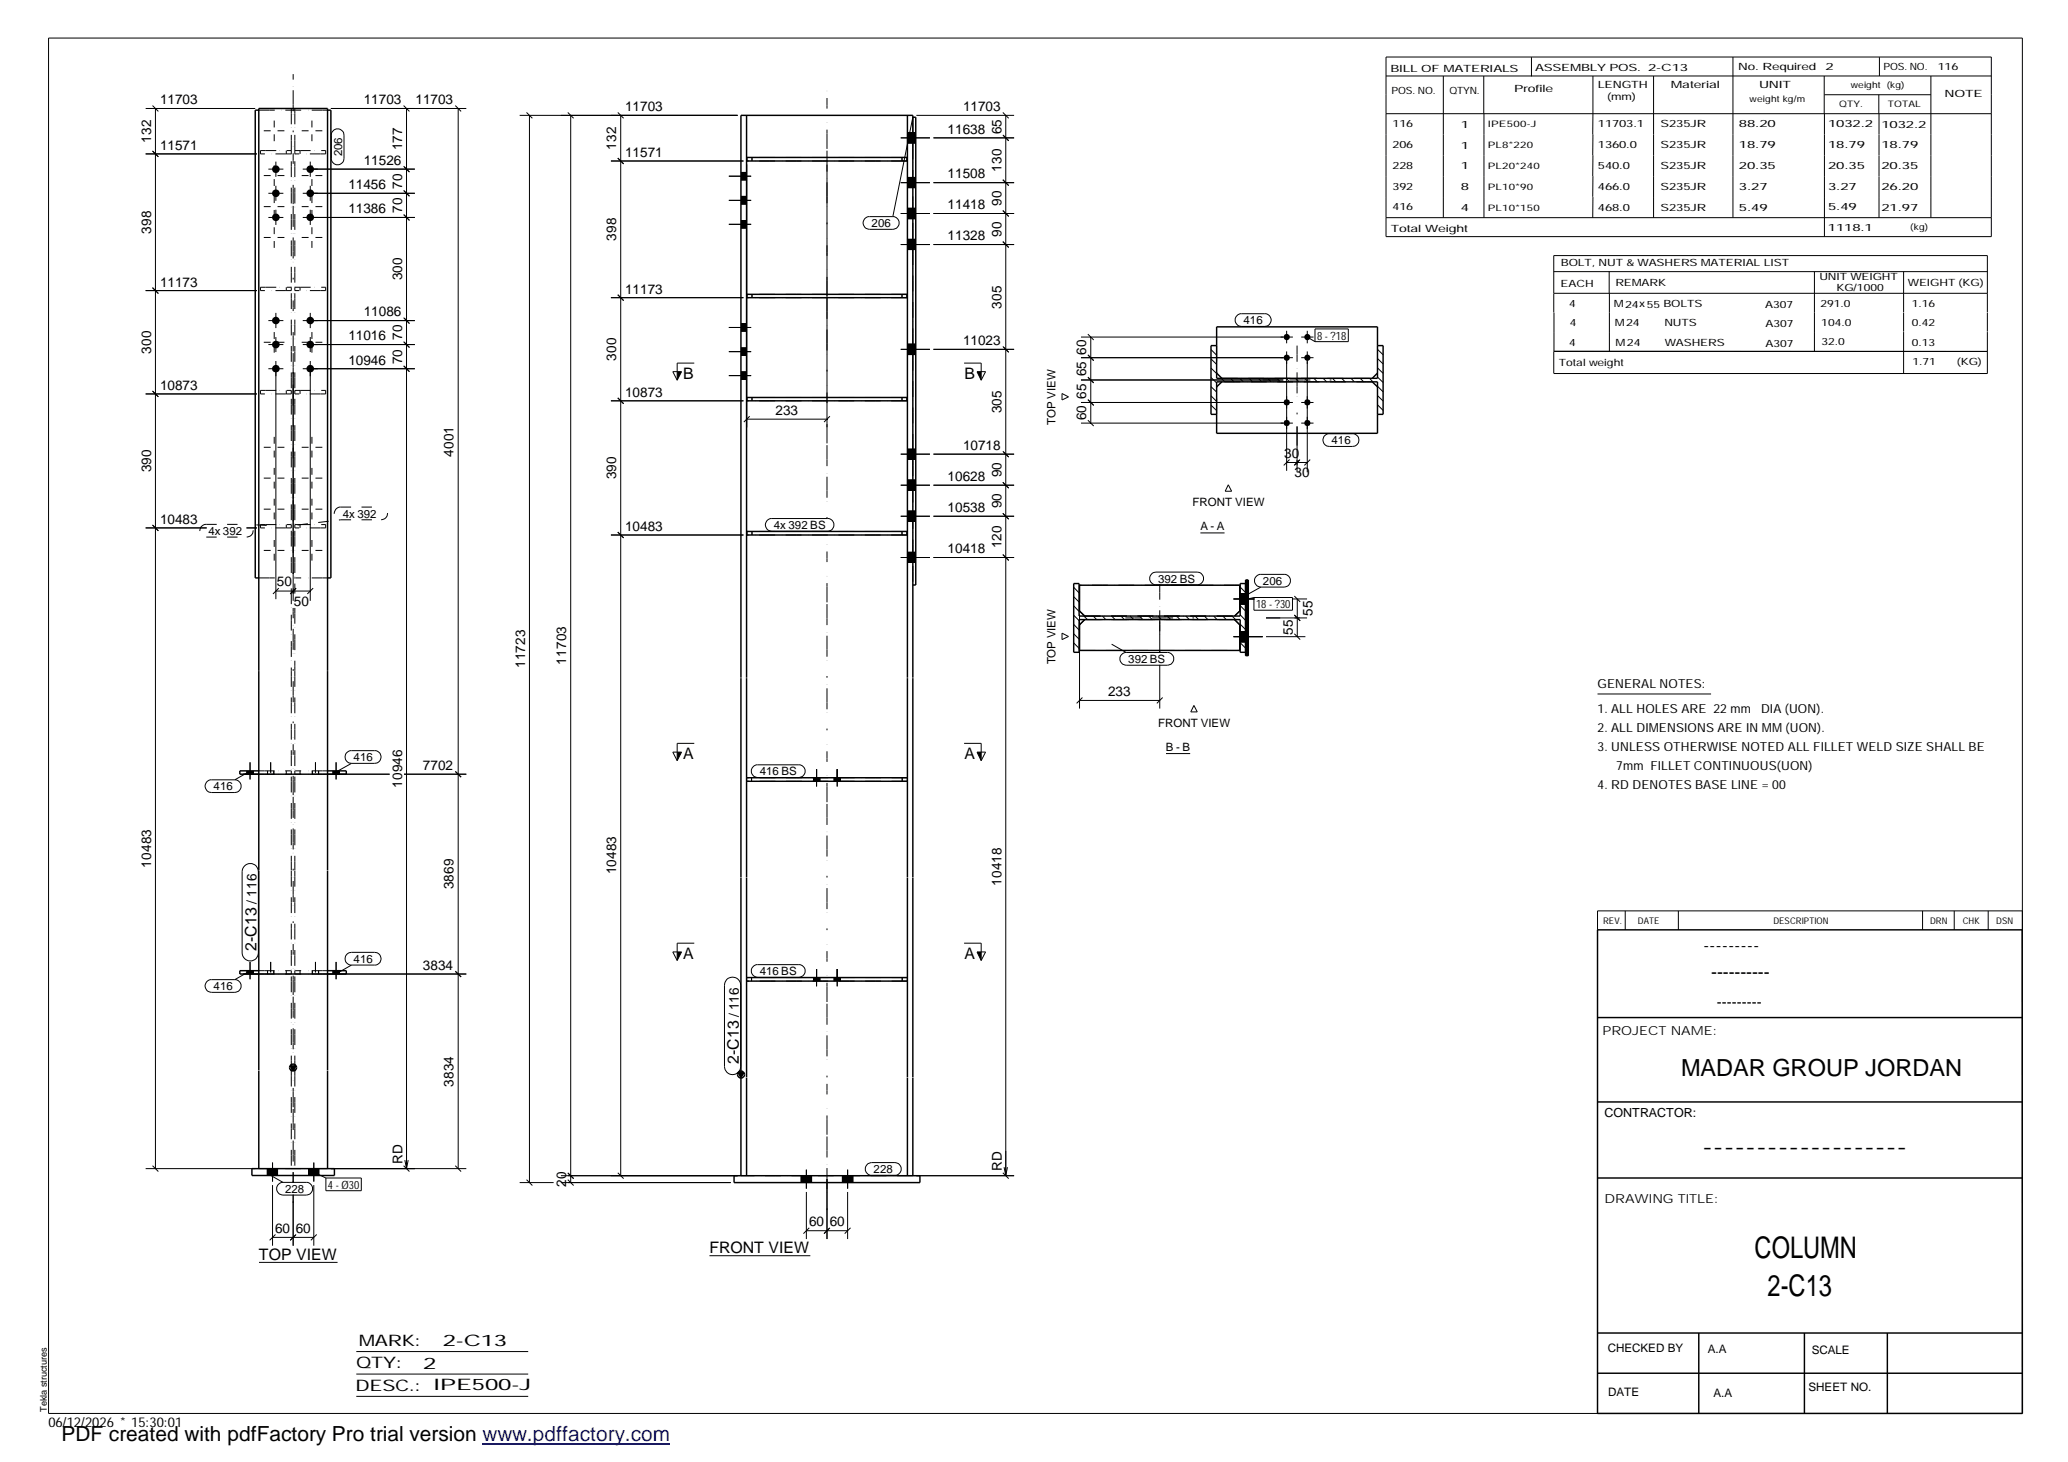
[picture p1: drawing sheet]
<svg xmlns="http://www.w3.org/2000/svg" width="420mm" height="297mm" viewBox="0 0 420 297" stroke-linecap="round" stroke-linejoin="round" font-family="sans-serif">
<g fill="none" stroke="#000" stroke-width=".2">
<path d="M9.9 7.7h401v279.5h-401zM281.6 11.6h123v36.5h-123zM281.6 15.4h123M293.2 15.4v28.8M301.5 15.4v7.7M311.1 11.6v3.9M323.6 15.4v16.2M336 15.4v28.8M352.1 11.6v32.6M370.6 15.4v7.7M370.7 19.2h21.6M381.7 19.2v3.9"/>
<path d="M381.8 11.6v3.8M392.3 15.4v28.8M29.6 22h22.3M29.6 31.3h22.6M31 30.7l1.2 1.2M31 21.4l1.2 1.2M31.6 22v215.4M53.6 26.6h1.4M53.6 35.7h1.4M54.5 34.4h3.1M54.5 39.3h3.1M55.7 24.5v1.4"/>
<path d="M55.7 27.3v1.4M55.7 33.6v1.4M55.7 36.4v1.4M55.7 39.9v1.4M56 32.8v3.1M56 37.7v3.1M56.4 26.6h1.4M56.4 35.7h1.4M61.3 26.6h1.4M61.3 35.7h1.4M61.5 34.4h22.8M61.5 39.3h22.8"/>
<path d="M63 32.8v3.1M63 37.7v3.1M63.4 24.5v1.4M63.4 27.3v1.4M63.4 33.6v1.4M63.4 36.4v1.4M63.4 39.9v1.4M64.1 26.6h1.4M64.1 35.7h1.4M67.2 22h27.5M67.5 26.7a1.3 1.3 0 0 1 1.5-.5 1.3 1.3 0 0 1 .9 1.3v4.7a1.29 1.29 0 0 1-1.3 1.3 1.29 1.29 0 0 1-1.3-1.3v-5zM82 38.7l1.2 1.2"/>
<path d="M82 33.8l1.2 1.2M82 21.4l1.2 1.2M82.6 22v215.4M92.5 21.4l1.2 1.2M93.1 22v215.4M105.6 23.4h44.3M107 22.8l1.2 1.2M107.6 23.4v216.9M115.4 22.8l1.1 1.2M116 23.4v216.9M124.1 32.7h26.9M125.5 32.1l1.2 1.2"/>
<path d="M125.5 22.8l1.2 1.2M126.1 23.4v215.5M148.1 35.8h4.5M150.5 36.6h1.2M150.5 35h1.2M150.5 39.9h1.2M151.7 33.4v53.5M168 33.4v53.5M183 28h5.9M183 37.1h5.9M184.4 29.1h1.7M184.4 27h1.7"/>
<path d="M184.4 38.1h1.7M184.4 36.1h1.7M185.5 23.8l-4.1 20.2M186.2 23.4h19.8M189.7 28h16.3M189.7 37.1h16.3M203.8 36.5l1.1 1.2M203.8 27.4l1.1 1.2M203.8 22.8l1.1 1.2M204.3 23.4v215.5M281.6 23.1h123M301.5 23.1v21.1"/>
<path d="M323.6 31.6v4.2M323.6 35.8v4.2M370.7 23.1v25M381.8 23.1v21.1M29.6 59h22.6M31 58.4l1.2 1.2M53.6 42h1.4M53.6 48.2h1.4M54.5 44.2h3.1M55.7 42.7v1.4M55.7 46.2v1.4M55.7 49v1.4"/>
<path d="M56 42.6v3.1M56.4 42h1.4M56.4 48.2h1.4M61.3 42h1.4M61.3 48.2h1.4M61.5 44.2h22.8M63 42.6v3.1M63.4 42.7v1.4M63.4 46.2v1.4M63.4 49v1.4M64.1 42h1.4M64.1 48.2h1.4"/>
<path d="M82 43.6l1.2 1.2-1.1-1.2M125.5 59.9l1.2 1.2M148.1 40.7h4.5M148.1 45.6h4.5M150.5 41.5h1.2M150.5 46.3h1.2M150.5 44.8h1.2M175.7 44.4l.7-.4h5a1.29 1.29 0 0 1 1.3 1.3 1.29 1.29 0 0 1-1.3 1.3h-4.7a1.31 1.31 0 0 1-1.2-.8 1.31 1.31 0 0 1 .2-1.4zM183 43.4h5.9M183 49.7h5.9M184.4 44.4h1.7M184.4 42.3h1.7"/>
<path d="M184.4 50.7h1.7M184.4 48.6h1.7M189.7 43.4h16.3M189.7 49.7h16.3M203.8 49.1l1.1 1.2M203.8 42.8l1.1 1.2M281.6 44.2h123M315.7 59.6h88.1M315.7 55.2h88.1M323.6 40v4.2M326.9 55.1v4.5M327 59.6v11.8"/>
<path d="M368.6 55.2v16.2M386.8 55.2v8.2M31 79.4l1.2 1.2M53.6 69.5h1.4M54.5 65.1h3.1M54.5 70h3.1M54.5 74.9h3.1M55.7 67.5v1.4M55.7 70.3v1.4M56 63.6v3.1M56 68.5v3M56 73.3v48.4"/>
<path d="M56.4 69.5h1.4M59.6 75.6v46.5M61.3 69.5h1.4M61.5 65.1h22.8M61.5 70h22.8M61.5 74.9h22.8M63 63.6v3.1M63 68.5v3M63 73.3v48.8M63.4 67.5v1.4M63.4 70.3v1.4M64.1 69.5h1.4"/>
<path d="M82 74.3l1.2 1.2-1.1-1.1M82 69.4l1.2 1.2M82 64.5l1.2 1.2-1.1-1.1M124.1 60.5h26.9M136.7 75.5h1.8l-.9 1.7zM141.1 73.8h-3.5v3.4M148.1 66.5h4.5M148.1 71.4h4.5M148.1 76.3h4.5M150.5 67.3h1.2M150.5 65.8h1.2M150.5 72.2h1.2"/>
<path d="M150.5 70.7h1.2M150.5 77.1h1.2M150.5 75.6h1.2M183 71h5.9M184.4 72h1.7M184.4 69.9h1.7M189.7 71h16.3M195.9 73.8h3.4v3.4M198.5 75.5h1.7l-.9 1.7zM203.8 70.4l1.1 1.2M215.8 80l1.3 .6-1.3 .7zM219.6 72.7h43.1"/>
<path d="M219.6 68.5h43.1M219.6 77.2h41.1M221 76.6l1.2 1.2-1.1-1.1M221 72.1l1.2 1.2-1.1-1.1M221 67.9l1.2 1.2M221.6 68.5v17.5M246 71l1.2 1.2M246 72.9l1.2 1.1M246 74.8l1.2 1.1M246 76.7l1.2 1.1M246 78.6l1.2 1.1M248.1 76.9l.7 .7"/>
<path d="M250 76.9l.7 .7M251.2 64.3l.8-.6h5a1.29 1.29 0 0 1 1.3 1.3 1.29 1.29 0 0 1-1.3 1.3h-4.8a1.31 1.31 0 0 1-1-2zM251.9 76.9l.7 .7M253.8 76.9l.7 .7M255.7 76.9l.7 .7M257.6 76.9l.6 .7M259.4 76.9l.7 .7M261.3 76.9l.7 .7M261.4 67.2v2.6M261.4 71.4v24.3M263.2 76.9l.7 .7M264.4 72.7h2.5"/>
<path d="M264.4 68.5h2.5M265.1 76.9l.7 .7M265.6 67.2v2.6M265.6 71.4v24.6M265.6 68.5l1.6 .9M267 76.9l.6 .7M267.2 66.8h6.7v2.6h-6.7zM268.8 76.9l.7 .7M270.7 76.9l.7 .7M272.6 76.9l.7 .7M274.5 76.9l.7 .7M276.4 76.9l.7 .7"/>
<path d="M278.3 76.9l.6 .7M279.9 71l1.1 1.1M279.9 72.8l1.1 1.1M279.9 74.7l1.1 1.1M279.9 76.6l1.1 1.1M279.9 78.5l1.1 1.1M315.7 71.4v4.4M315.7 71.4h88.1h-88M315.7 63.5v7.9M386.8 63.5v3.9M386.8 67.5v8.4M403.8 63.4v-11.5h-88.1v11.6"/>
<path d="M403.8 63.5v3.9M403.8 67.5v8.4h-88.1M29.6 80h22.6M53.6 90.9h1.4M53.6 97.1h1.4M55.7 88.8v1.4M55.7 91.6v1.3M55.7 95.1v1.4M55.7 97.9v1.4M56.4 90.9h1.4M56.4 97.1h1.4M61.3 90.9h1.4"/>
<path d="M61.3 97.1h1.4M63.4 88.8v1.4M63.4 91.6v1.3M63.4 95.1v1.4M63.4 97.9v1.4M64.1 90.9h1.4M64.1 97.1h1.4M124.1 81.4h26.9M125.5 80.8l1.2 1.2M151.7 85.2h16.3M152.3 84.6l-1.2 1.2M168.6 84.6l-1.2 1.2"/>
<path d="M183 92.3h5.9M183 98.6h5.9M184.4 93.3h1.7M184.4 91.3h1.7M184.4 99.6h1.7M184.4 97.5h1.7M189.7 92.3h16.3M189.7 98.6h16.3M203.8 98l1.1 1.2M203.8 91.7l1.1 1.2M219.6 81.8h43.1M219.6 86h43.1"/>
<path d="M221 85.4l1.2 1.2M221 81.2l1.2 1.2M246 80.4l1.2 1.2M246 82.3l1.2 1.1M249.6 98.5l.6 1.3h-1.3zM261.4 94h4.2M262 93.4l-1.2 1.2M263.5 86.6v9.4M264 93.5l-1.1 1.1M264.1 93.4l-1.1 1.1M264.4 81.8h2.5M264.4 86h2.5"/>
<path d="M266.2 93.4l-1.2 1.2M269 88.7l.8-.6h5a1.29 1.29 0 0 1 1.3 1.3 1.29 1.29 0 0 1-1.3 1.3h-4.7a1.31 1.31 0 0 1-1.1-2zM279.9 80.4l1.1 1.1M279.9 82.2l1.1 1.2M29.6 107.3h12.4M31 106.7l1.2 1.2M50.1 107.3h2.1M53.6 103.4h1.4M53.6 111.8h1.4M55.7 101.3v1.4M55.7 104.1v1.4M55.7 109.7v1.4"/>
<path d="M55.7 112.5v1.4M56.4 103.4h1.4M56.4 111.8h1.4M56.6 119.5l-1.1 1.2M60.2 119.5l-1.2 1.2M61.3 103.4h1.4M61.3 111.8h1.4M63.4 101.3v1.4M63.4 104.1v1.4M63.4 109.7v1.4M63.4 112.5v1.4M63.6 119.5l-1.2 1.2"/>
<path d="M64.1 103.4h1.4M64.1 111.8h1.4M124.1 108.7h26.9M125.5 108.1l1.2 1.2M155.9 105.7l.6-.3h11.6a1.29 1.29 0 0 1 1.3 1.2 1.29 1.29 0 0 1-1.3 1.3h-11.3a1.31 1.31 0 0 1-1.2-.8 1.31 1.31 0 0 1 .3-1.4zM183 104.9h5.9M183 113.3h5.9M184.4 105.9h1.7M184.4 103.8h1.7M184.4 114.3h1.7M184.4 112.2h1.7M189.7 104.9h16.3"/>
<path d="M189.7 113.3h16.3M203.8 112.7l1.1 1.2M203.8 104.3l1.1 1.2M218.1 119.3l1.1 1.2M234.1 116.4l.8-.2h8.3a1.29 1.29 0 0 1 1.3 1.3 1.29 1.29 0 0 1-1.3 1.3h-8.3a1.3 1.3 0 0 1-1.3-.9 1.3 1.3 0 0 1 .5-1.5zM243.9 108.3h4.9M252 119.3l1.1 1.1M253.2 117.8l-.1 .1M253.2 117.8l-.1 .2M253.3 117.8l-.2 .3M253.4 117.8l-.3 .3M253.4 117.8l-.3 .4"/>
<path d="M253.5 117.8l-.4 .5M253.6 117.8l-.5 .6M253.6 117.9l-.5 .6 .5-.5M253.6 118.1l-.5 .5M253.6 118.1l-.5 .6M253.6 118.2l-.5 .6M253.6 118.3l-.5 .5M253.6 118.3l-.5 .6M253.6 118.4l-.5 .6M253.6 118.5l-.5 .6M253.6 118.6l-.5 .6M253.6 118.7l-.5 .6"/>
<path d="M253.6 118.8l-.5 .6M253.6 118.9l-.5 .6M253.6 119l-.5 .6M253.6 119.1l-.5 .6M253.6 119.2l-.5 .5M253.6 119.2l-.5 .6M253.6 119.3l-.5 .6M253.6 119.4l-.5 .6M253.6 119.6l-.5 .6M253.6 119.7l-.5 .6M253.6 119.8l-.5 .5M253.6 119.9l-.5 .5"/>
<path d="M253.6 119.9l-.5 .6 .5-.5M255.3 117.1l.6-.4h5a1.29 1.29 0 0 1 1.3 1.3 1.29 1.29 0 0 1-1.3 1.3h-4.7a1.29 1.29 0 0 1-1.2-.8 1.29 1.29 0 0 1 .3-1.4zM256.2 119.3l-3 1.6M56 120.1h7M215.8 128.6l1.3 .7-1.3 .6zM218.1 121.2l1.1 1.1M218.1 123.1l1.1 1.1M218.1 125l1.1 1.1M218.1 126.9l1.1 1.1M218.1 128.8l1.1 1.1M218.1 130.6l1.1 1.2M219.3 124.8v19.2"/>
<path d="M220.2 125.2l.7 .7M222.1 125.2l.7 .7M224 125.2l.7 .7M225.8 125.2l.8 .7M225.8 130.9l3 1.7M227.8 133.1l.8-.5h8.6a1.29 1.29 0 0 1 1.3 1.3 1.29 1.29 0 0 1-1.3 1.3h-8.4a1.31 1.31 0 0 1-1-2.1zM227.8 125.2l.6 .7M229.6 125.2l.7 .7M231.5 125.2l.7 .7M233.4 125.2l.7 .7M235.3 125.2l.7 .7M235.6 126.2v6.4"/>
<path d="M235.6 135.1v8.9M237.2 125.2l.7 .7M239.1 125.2l.6 .7M240.9 125.2l.7 .7M242.8 125.2l.7 .7M244.7 125.2l.7 .7M246.6 125.2l.7 .7M248.5 125.2l.6 .7M250.3 125.2l.7 .7M250.6 129.4h5.9M250.6 121.7h4.2M252 121.1l1.1 1.2 .5-.6"/>
<path d="M252 123l1.1 1.1M252 124.9l1.1 1.2 .5-.6M252 126.8l1.1 1.1 .5-.6M252 128.7l1.1 1.1 .5-.5M252 130.6l1.1 1.1 .5-.6M252 128.3h1.6M252 130.4h1.6M252 120.6h1.6M252 122.8h1.6M253.1 120l.5-.5-.5 .6M253.1 122.1l.5-.6-.5 .7M253.1 124.1l.5-.5-.5 .6"/>
<path d="M253.1 126.9l.5-.5-.5 .5M253.1 128.9l.5-.5-.5 .6M253.1 133l.5-.6-.5 .7M253.6 120.1l-.5 .5M253.6 120.2l-.5 .5M253.6 120.2l-.5 .6M253.6 120.3l-.5 .5M253.6 120.4l-.5 .5M253.6 120.5l-.5 .5M253.6 120.6l-.5 .5M253.6 120.6l-.5 .6M253.6 120.7l-.5 .5"/>
<path d="M253.6 120.8l-.5 .5M253.6 120.8l-.5 .6M253.6 120.9l-.5 .6M253.6 121l-.5 .5M253.6 121.1l-.5 .5M253.6 121.1l-.5 .6M253.6 121.2l-.5 .6M253.6 121.3l-.5 .6M253.6 121.4l-.5 .5M253.6 121.4l-.5 .6M253.6 121.7l-.5 .5M253.6 121.8l-.5 .6"/>
<path d="M253.6 121.9l-.5 .6M253.6 121.9l-.5 .6 .5-.5M253.6 122.1l-.5 .6M253.6 122.2l-.5 .6M253.6 122.3l-.5 .6M253.6 122.4l-.5 .6M253.6 122.5l-.5 .5M253.6 122.6l-.5 .5M253.6 122.6l-.5 .6M253.6 122.7l-.5 .6M253.6 122.8l-.5 .5M253.6 122.9l-.5 .5"/>
<path d="M253.6 122.9l-.5 .6M253.6 123l-.5 .6M253.6 123.1l-.5 .5M253.6 123.2l-.5 .5M253.6 123.3l-.5 .5M253.6 123.3l-.5 .6M253.6 123.4l-.5 .5M253.6 123.5l-.5 .5M253.6 123.7l-.5 .5M253.6 123.8l-.5 .5M253.6 123.9l-.5 .5M253.6 123.9l-.5 .6"/>
<path d="M253.6 124l-.5 .6 .5-.5M253.6 124.1l-.5 .6M253.6 124.2l-.5 .6M253.6 124.3l-.5 .6M253.6 124.4l-.5 .5M253.6 124.4l-.5 .6M253.6 124.5l-.5 .6M253.6 124.6l-.5 .6M253.6 124.7l-.5 .6M253.6 124.8l-.5 .6M253.6 124.9l-.5 .6M253.6 125l-.5 .5"/>
<path d="M253.6 125l-.5 .6M253.6 125.1l-.5 .6M253.6 125.2l-.5 .6M253.6 125.3l-.5 .5M253.6 125.3l-.5 .6M253.6 125.4l-.5 .6M253.6 125.6l-.5 .5M253.6 125.7l-.5 .6M253.6 125.8l-.5 .6M253.6 125.9l-.5 .5M253.6 126l-.5 .5M253.6 126l-.5 .6 .5-.5"/>
<path d="M253.6 126.2l-.5 .5M253.6 126.3l-.5 .5M253.6 126.5l-.5 .5M253.6 126.6l-.5 .5M253.6 126.6l-.5 .6M253.6 126.7l-.5 .6M253.6 126.8l-.5 .5M253.6 126.9l-.5 .5M253.6 126.9l-.5 .6M253.6 127l-.5 .6M253.6 127.1l-.5 .6M253.6 127.2l-.5 .5"/>
<path d="M253.6 127.2l-.5 .6M253.6 127.4l-.5 .6M253.6 127.5l-.5 .5M253.6 127.5l-.5 .6M253.6 127.6l-.5 .6M253.6 127.7l-.5 .6M253.6 127.8l-.5 .6M253.6 127.9l-.5 .6M253.6 128l-.5 .6M253.6 128l-.5 .6 .5-.5M253.6 128.2l-.5 .6M253.6 128.3l-.5 .5"/>
<path d="M253.6 128.5l-.5 .6M253.6 128.6l-.5 .5M253.6 128.7l-.5 .5M253.6 128.7l-.5 .6M253.6 128.8l-.5 .6M253.6 128.9l-.5 .5M253.6 129l-.5 .5M253.6 129.1l-.5 .5M253.6 129.1l-.5 .6M253.6 129.2l-.5 .5M253.6 129.4l-.5 .5M253.6 129.4l-.5 .6"/>
<path d="M253.6 129.5l-.5 .5M253.6 129.6l-.5 .5M253.6 129.7l-.5 .5M253.6 129.7l-.5 .6M253.6 129.8l-.5 .6M253.6 129.9l-.5 .5M253.6 129.9l-.5 .6M253.6 130l-.5 .6M253.6 130.1l-.5 .6 .5-.5M253.6 130.2l-.5 .6M253.6 130.3l-.5 .6M253.6 130.4l-.5 .6"/>
<path d="M253.6 130.5l-.5 .5M253.6 130.5l-.5 .6M253.6 130.6l-.5 .6M253.6 130.7l-.5 .6M253.6 130.8l-.5 .5M253.6 130.8l-.5 .6M253.6 130.9l-.5 .6M253.6 131l-.5 .6M253.6 131.1l-.5 .5M253.6 131.2l-.5 .6M253.6 131.3l-.5 .6M253.6 131.4l-.5 .5"/>
<path d="M253.6 131.4l-.5 .6M253.6 131.5l-.5 .6M253.6 131.6l-.5 .6M253.6 131.7l-.5 .5M253.6 131.8l-.5 .5M253.6 131.8l-.5 .6M253.6 131.9l-.5 .5M253.6 132l-.5 .5M253.6 132.1l-.5 .5M253.6 132.1l-.5 .6 .5-.5M253.6 132.3l-.5 .5M253.6 132.4l-.5 .5"/>
<path d="M253.6 132.6l-.5 .5M253.6 132.7l-.5 .5M253.6 132.7l-.4 .5M253.6 132.8l-.4 .4M253.6 132.9l-.3 .3M253.6 133l-.2 .2M253.6 133.1l-.1 .1M254.8 121.4h7.8v2.6h-7.8zM254.8 121.4l-1.2 .3M257.2 129.4h8M257.2 125.5h8.4M262.5 121.7h3.1"/>
<path d="M263 128.8l1.2 1.1M263 125l1.2 1.1M263 121.1l1.2 1.2M263.6 121.7v7.7M42 158.8l.7-.4h5a1.29 1.29 0 0 1 1.3 1.3 1.29 1.29 0 0 1-1.3 1.3h-4.7a1.31 1.31 0 0 1-1.2-.8 1.31 1.31 0 0 1 .2-1.4zM49.4 157.3h29.8M50.2 156.6v.7M50.7 156.7l-3 1.7M50.8 154.9v3.5M51.4 156.6v.7M67.6 156.6v.7M68.3 154.9v3.5"/>
<path d="M68.9 156.6v.7M70.5 152.9l.7-.4h4.9a1.29 1.29 0 0 1 1.3 1.3 1.29 1.29 0 0 1-1.3 1.3h-4.7a1.28 1.28 0 0 1-1.2-.8 1.28 1.28 0 0 1 .3-1.4zM71.4 155.1l-2.9 1.6M82.1 157.3h12.6M92.5 156.7l1.2 1.2-1.1-1.1M136.7 152.8h1.8l-.9 1.7zM141.1 151h-3.5v3.5M153 155.8l.7-.4h8.6a1.29 1.29 0 0 1 1.3 1.3 1.29 1.29 0 0 1-1.3 1.3h-8.4a1.29 1.29 0 0 1-1.1-.8 1.29 1.29 0 0 1 .2-1.4zM165.3 158v.7M165.9 156.3v3.5M166.5 158v.7M169.5 158v.7"/>
<path d="M170.1 156.3v3.5M170.7 158v.7M195.9 151h3.4v3.5M198.5 152.8h1.7l-.9 1.7zM219.3 142.3h16.3M219.9 141.7l-1.2 1.2M236.2 141.7l-1.2 1.2M236.9 153.1h4.9M242.6 143.3l.6 1.3h-1.3zM324.6 141h23M49.7 175.9a1.65 1.65 0 0 1 1.8-.3 1.65 1.65 0 0 1 1 1.5v16.5a1.65 1.65 0 0 1-1.7 1.7 1.65 1.65 0 0 1-1.6-1.7v-16.5l.1-.6zM42 199.4l.7-.4h5a1.29 1.29 0 0 1 1.3 1.3 1.29 1.29 0 0 1-1.3 1.3h-4.7a1.31 1.31 0 0 1-1.2-.8 1.31 1.31 0 0 1 .2-1.4z"/>
<path d="M49.4 197.9h45.3M50.2 197.2v.7M50.7 197.3l-3 1.7M50.8 195.4v3.6M51.4 197.2v.7M67.6 197.2v.7M68.3 195.4v3.6M68.9 197.2v.7M70.5 193.9l.4-.3 .5-.1h4.7a1.29 1.29 0 0 1 1.3 1.3 1.29 1.29 0 0 1-1.3 1.3h-4.7a1.28 1.28 0 0 1-1.2-.8 1.28 1.28 0 0 1 .3-1.4zM71.4 196.1l-2.9 1.7M92.5 197.3l1.2 1.2-1.1-1.1M136.7 193.4h1.8l-.9 1.7z"/>
<path d="M141.1 191.6h-3.5v3.5M147.7 199a1.67 1.67 0 0 1 1.8-.3 1.67 1.67 0 0 1 1 1.5v16.5a1.65 1.65 0 0 1-1.7 1.6 1.65 1.65 0 0 1-1.6-1.6v-16.5l.1-.7zM152.9 196.5l.8-.5h8.6a1.29 1.29 0 0 1 1.3 1.3 1.29 1.29 0 0 1-1.3 1.3h-8.4a1.31 1.31 0 0 1-1-2.1zM165.3 198.6v.7M165.9 196.9v3.5M166.5 198.6v.7M169.5 198.6v.7M170.1 196.9v3.5M170.7 198.6v.7M195.9 191.6h3.4v3.5M198.5 193.4h1.7l-.9 1.7zM330.2 185.1v3.8"/>
<path d="M341 185.1v3.8M390.6 185.1v3.8M397 185.1v3.8M403.9 185.1v3.8M410.9 185.1h-86.3v3.8M29.6 237.4h22.3M31 236.8l1.2 1.2M54.3 237.4v1.4M54.5 238.5l3 1.7M55.4 236.2v3.9M56.4 237.4v1.4M59.6 238.2v2.1"/>
<path d="M62.7 237.4v1.4M63.8 236.2v3.9M63.8 238.2l2.4 1.1M64.8 237.4v1.4M66.2 239.3h7.2v2.6h-7.2zM67.2 237.4h27.5M82 236.8l1.2 1.2M82.3 235.7l.3 1.7M82.9 235.7l-.3 1.7M92.5 236.8l1.2 1.2M107 239.7l1.2 1.2M114 238.9h35.9"/>
<path d="M115.4 239.7l1.1 1.2M115.4 238.3l1.1 1.2-1.1-1.1M125.5 238.3l1.2 1.2M162.8 238.9v1.4M163.8 237.6v3.9M164.9 238.9v1.4M168 239.6v12.1M171.2 238.9v1.4M172.2 237.6v3.9M173.3 238.9v1.4M176.2 236.6l.9-.4h4.7a1.29 1.29 0 0 1 1.3 1.3 1.29 1.29 0 0 1-1.3 1.3h-4.7a1.28 1.28 0 0 1-1.2-.8 1.28 1.28 0 0 1 .3-1.4zM186.2 238.9h19.8"/>
<path d="M203.8 238.3l1.1 1.2M204 237.1l.3 1.8M204.7 237.1l-.4 1.8M52.6 256.5h16M55.4 240.8v12.3M55.4 251.4h8.4M56 250.8l-1.2 1.2M56.6 240.6l.6-.4h5a1.29 1.29 0 0 1 1.3 1.3 1.29 1.29 0 0 1-1.3 1.3h-4.7a1.29 1.29 0 0 1-1.2-.8 1.29 1.29 0 0 1 .3-1.4zM59.6 242.7v10.4M60.2 250.8l-1.2 1.2M63.8 240.8v12.3M64.3 250.8l-1.1 1.2"/>
<path d="M105.6 240.3h6.9M114 240.3h34.5M144.1 255.1h20.5M163.8 242.2v9.5M163.8 250h8.4M164.4 249.5l-1.2 1.1M168.6 249.5l-1.2 1.1M172.2 242.2v9.5M172.8 249.5l-1.2 1.1M72.4 274.6h34.9M72.4 279.2h34.9M72.4 283.7h34.9"/>
</g>
<g fill="#000">
<path d="M137.6 75.5h.9l-.9 1.7zM198.5 75.5h.8v1.7zM137.6 152.8h.9l-.9 1.7zM198.5 152.8h.8v1.7zM137.6 193.4h.9l-.9 1.7zM198.5 193.4h.8v1.7zM59 216.6h1.1l-.5 .9zM150 218h1.1l-.6 .9z"/>
<path d="M150.5 35h1.2v1.6h-1.2z" fill-rule="evenodd"/>
<path d="M150.5 35h1.2v1.6h-1.2z" fill-rule="evenodd"/>
<path d="M184.4 27h1.1v2.1h-1.1z" fill-rule="evenodd"/>
<path d="M184.4 36.1h1.1v2h-1.1z" fill-rule="evenodd"/>
<path d="M184.4 27h1.1v2.1h-1.1z" fill-rule="evenodd"/>
<path d="M184.4 36.1h1.1v2h-1.1z" fill-rule="evenodd"/>
<path d="M185.5 27h.6v2.1h-.6z" fill-rule="evenodd"/>
<path d="M185.5 36.1h.6v2h-.6z" fill-rule="evenodd"/>
<path d="M185.5 27h.6v2.1h-.6z" fill-rule="evenodd"/>
<path d="M185.5 36.1h.6v2h-.6z" fill-rule="evenodd"/>
<path d="M150.5 39.9h1.2v1.6h-1.2z" fill-rule="evenodd"/>
<path d="M150.5 39.9h1.2v1.6h-1.2z" fill-rule="evenodd"/>
<path d="M150.5 44.8h1.2v1.5h-1.2z" fill-rule="evenodd"/>
<path d="M150.5 44.8h1.2v1.5h-1.2z" fill-rule="evenodd"/>
<path d="M184.4 42.3h1.1v2.1h-1.1z" fill-rule="evenodd"/>
<path d="M184.4 48.6h1.1v2.1h-1.1z" fill-rule="evenodd"/>
<path d="M184.4 42.3h1.1v2.1h-1.1z" fill-rule="evenodd"/>
<path d="M184.4 48.6h1.1v2.1h-1.1z" fill-rule="evenodd"/>
<path d="M185.5 42.3h.6v2.1h-.6z" fill-rule="evenodd"/>
<path d="M185.5 48.6h.6v2.1h-.6z" fill-rule="evenodd"/>
<path d="M185.5 42.3h.6v2.1h-.6z" fill-rule="evenodd"/>
<path d="M185.5 48.6h.6v2.1h-.6z" fill-rule="evenodd"/>
<path d="M150.5 65.8h1.2v1.5h-1.2z" fill-rule="evenodd"/>
<path d="M150.5 65.8h1.2v1.5h-1.2z" fill-rule="evenodd"/>
<path d="M150.5 70.7h1.2v1.5h-1.2z" fill-rule="evenodd"/>
<path d="M150.5 70.7h1.2v1.5h-1.2z" fill-rule="evenodd"/>
<path d="M150.5 75.6h1.2v1.5h-1.2z" fill-rule="evenodd"/>
<path d="M150.5 75.6h1.2v1.5h-1.2z" fill-rule="evenodd"/>
<path d="M184.4 69.9h1.1v2.1h-1.1z" fill-rule="evenodd"/>
<path d="M184.4 69.9h1.1v2.1h-1.1z" fill-rule="evenodd"/>
<path d="M185.5 69.9h.6v2.1h-.6z" fill-rule="evenodd"/>
<path d="M185.5 69.9h.6v2.1h-.6z" fill-rule="evenodd"/>
<path d="M184.4 91.3h1.1v2h-1.1z" fill-rule="evenodd"/>
<path d="M184.4 97.5h1.1v2.1h-1.1z" fill-rule="evenodd"/>
<path d="M184.4 91.3h1.1v2h-1.1z" fill-rule="evenodd"/>
<path d="M184.4 97.5h1.1v2.1h-1.1z" fill-rule="evenodd"/>
<path d="M185.5 91.3h.6v2h-.6z" fill-rule="evenodd"/>
<path d="M185.5 97.5h.6v2.1h-.6z" fill-rule="evenodd"/>
<path d="M185.5 91.3h.6v2h-.6z" fill-rule="evenodd"/>
<path d="M185.5 97.5h.6v2.1h-.6z" fill-rule="evenodd"/>
<path d="M184.4 103.8h1.1v2.1h-1.1z" fill-rule="evenodd"/>
<path d="M184.4 112.2h1.1v2.1h-1.1z" fill-rule="evenodd"/>
<path d="M184.4 103.8h1.1v2.1h-1.1z" fill-rule="evenodd"/>
<path d="M184.4 112.2h1.1v2.1h-1.1z" fill-rule="evenodd"/>
<path d="M185.5 103.8h.6v2.1h-.6z" fill-rule="evenodd"/>
<path d="M185.5 112.2h.6v2.1h-.6z" fill-rule="evenodd"/>
<path d="M185.5 103.8h.6v2.1h-.6z" fill-rule="evenodd"/>
<path d="M185.5 112.2h.6v2.1h-.6z" fill-rule="evenodd"/>
<path d="M252 128.3h1.1v2.1h-1.1z" fill-rule="evenodd"/>
<path d="M252 128.3h1.1v2.1h-1.1z" fill-rule="evenodd"/>
<path d="M252 128.3h1.1v2.1h-1.1z" fill-rule="evenodd"/>
<path d="M252 120.6h1.1v2.2h-1.1z" fill-rule="evenodd"/>
<path d="M252 120.6h1.1v2.2h-1.1z" fill-rule="evenodd"/>
<path d="M252 120.6h1.1v2.2h-1.1z" fill-rule="evenodd"/>
<path d="M253.1 128.3h.5v2.1h-.5z" fill-rule="evenodd"/>
<path d="M253.1 128.3h.5v2.1h-.5z" fill-rule="evenodd"/>
<path d="M253.1 128.3h.5v2.1h-.5z" fill-rule="evenodd"/>
<path d="M253.1 120.6h.5v2.2h-.5z" fill-rule="evenodd"/>
<path d="M253.1 120.6h.5v2.2h-.5z" fill-rule="evenodd"/>
<path d="M253.1 120.6h.5v2.2h-.5z" fill-rule="evenodd"/>
<path d="M50.2 156.6h1.2v.7h-1.2z" fill-rule="evenodd"/>
<path d="M50.2 156.6h1.2v.7h-1.2z" fill-rule="evenodd"/>
<path d="M67.6 156.6h1.3v.7h-1.3z" fill-rule="evenodd"/>
<path d="M67.6 156.6h1.3v.7h-1.3z" fill-rule="evenodd"/>
<path d="M165.3 158h1.2v.7h-1.2z" fill-rule="evenodd"/>
<path d="M165.3 158h1.2v.7h-1.2z" fill-rule="evenodd"/>
<path d="M169.5 158h1.2v.7h-1.2z" fill-rule="evenodd"/>
<path d="M169.5 158h1.2v.7h-1.2z" fill-rule="evenodd"/>
<path d="M50.2 197.2h1.2v.7h-1.2z" fill-rule="evenodd"/>
<path d="M50.2 197.2h1.2v.7h-1.2z" fill-rule="evenodd"/>
<path d="M67.6 197.2h1.3v.7h-1.3z" fill-rule="evenodd"/>
<path d="M67.6 197.2h1.3v.7h-1.3z" fill-rule="evenodd"/>
<path d="M165.3 198.6h1.2v.7h-1.2z" fill-rule="evenodd"/>
<path d="M165.3 198.6h1.2v.7h-1.2z" fill-rule="evenodd"/>
<path d="M169.5 198.6h1.2v.7h-1.2z" fill-rule="evenodd"/>
<path d="M169.5 198.6h1.2v.7h-1.2z" fill-rule="evenodd"/>
<path d="M54.3 237.4h2.1v1.4h-2.1z" fill-rule="evenodd"/>
<path d="M54.3 237.4h2.1v1.4h-2.1z" fill-rule="evenodd"/>
<path d="M62.7 237.4h2.1v1.4h-2.1z" fill-rule="evenodd"/>
<path d="M62.7 237.4h2.1v1.4h-2.1z" fill-rule="evenodd"/>
<path d="M162.8 238.9h2.1v1.4h-2.1z" fill-rule="evenodd"/>
<path d="M162.8 238.9h2.1v1.4h-2.1z" fill-rule="evenodd"/>
<path d="M171.2 238.9h2.1v1.4h-2.1z" fill-rule="evenodd"/>
<path d="M171.2 238.9h2.1v1.4h-2.1z" fill-rule="evenodd"/>
<circle cx="56" cy="34.4" r=".76"/>
<circle cx="56" cy="39.3" r=".78"/>
<circle cx="63" cy="34.4" r=".76"/>
<circle cx="63" cy="39.3" r=".78"/>
<circle cx="56" cy="44.2" r=".76"/>
<circle cx="63" cy="44.2" r=".76"/>
<circle cx="56" cy="65.1" r=".76"/>
<circle cx="56" cy="74.9" r=".76"/>
<circle cx="56" cy="70" r=".78"/>
<circle cx="63" cy="65.1" r=".76"/>
<circle cx="63" cy="74.9" r=".76"/>
<circle cx="63" cy="70" r=".78"/>
<circle cx="261.4" cy="68.5" r=".63"/>
<circle cx="261.4" cy="72.7" r=".62"/>
<circle cx="265.6" cy="68.5" r=".63"/>
<circle cx="265.6" cy="72.7" r=".62"/>
<circle cx="261.4" cy="81.7" r=".62"/>
<circle cx="261.4" cy="85.9" r=".62"/>
<circle cx="265.6" cy="81.7" r=".62"/>
<circle cx="265.6" cy="85.9" r=".62"/>
</g>
<g fill="none" stroke="#000" stroke-width=".2" stroke-dasharray="2.1 2.1" stroke-linecap="butt">
<path d="M41.9 109.1h8.2M41.9 106.5h8.2M41.9 106.5a1.29 1.29 0 0 0-1.3 1.3 1.29 1.29 0 0 0 1.3 1.3M50.1 109.1a1.29 1.29 0 0 0 1.3-1.3 1.29 1.29 0 0 0-1.3-1.3M54.2 106.8l-4.1-.3M60.5 106.7l8.7-1.1M69.2 105.6h8.2M69.2 103h8.2M69.2 103a1.29 1.29 0 0 0-1.3 1.3 1.29 1.29 0 0 0 1.3 1.3M77.4 105.6a1.29 1.29 0 0 0 1.3-1.3 1.29 1.29 0 0 0-1.3-1.3M54.4 156.6v.7M55 154.9v3.5"/>
<path d="M55.6 156.6v.7M63.5 156.6v.7M64.1 154.9v3.5M64.7 156.6v.7M165.3 158v.7M165.9 156.3v3.5M166.5 158v.7M169.5 158v.7M170.1 156.3v3.5M170.7 158v.7M54.4 197.2v.7M55 195.4v3.6"/>
<path d="M55.6 197.2v.7M63.5 197.2v.7M64.1 195.4v3.6M64.7 197.2v.7M165.3 198.6v.7M165.9 196.9v3.5M166.5 198.6v.7M169.5 198.6v.7M170.1 196.9v3.5M170.7 198.6v.7"/>
</g>
<g fill="none" stroke="#000" stroke-width=".3">
<path d="M52.6 22.4h-.7v95h.7M66.5 22.4h.7v95h-.7M151.7 23.4v114.3M151.7 32h32.6v.7h-32.6zM184.4 23.4v114.3M185.5 23.8h.6v95.1h-.6M151.7 59.8h32.6v.7h-32.6zM247.2 70.2h-1.2v14h1.2M247.2 66.4h32.7v10.5h-32.7zM247.2 77.6h32.7v10.4h-32.7zM247.2 75.8l1 1.1M248.2 77.6l-1 1"/>
<path d="M278.8 77.6l1.1 1M279.9 70.2h1.1v14h-1.1M279.9 75.8l-1.1 1.1M151.7 80.8h32.6v.6h-32.6zM151.7 108h32.6v.7h-32.6zM253.1 118.6h-1.1v6.6h-32.8v-6.6h-1.1v13.9h1.1v-6.6h32.8v6.6h1.1M253.1 117.8h.5v15.4h-.5zM150.5 137.7v-114.3h35v114.3M150.5 137.8v40.5M151.7 137.8v40.5M184.4 137.8v40.5M185.5 137.8v40.5"/>
<path d="M220.4 125.2l-1.1-1.1v-5.2h32.6v5.2l-1.1 1.1M220.4 125.9l-1.1 1v5.3h32.6v-5.3l-1.1-1M52.6 156.6h-3.9v.7h3.9M66.5 156.6h3.9v.7h-3.9M151.7 158h32.7M151.7 158.7h32.7M52.6 176.9v-154.9h13.9v154.9M52.6 176.9v40.6M66.5 176.9v40.6M150.5 178.4v40.5M151.7 178.4v40.5M184.4 178.4v40.5"/>
<path d="M185.5 178.4v40.5M52.6 197.2h-3.9v.7h3.9M66.5 197.2h3.9v.7h-3.9M151.7 198.6h32.7M151.7 199.3h32.7M324.6 188.9h86.2l.1 98.3h-86.3zM52.6 217.5v19.9M59 216.6h1.1l-.5 .9zM66.5 217.5v19.9M150 218h1.1l-.6 .9zM150.5 219v19.9M151.7 219v19.9"/>
<path d="M184.4 219v19.9M185.5 219v19.9M324.6 206.7h86.3M51.2 237.4h16.7v1.4h-16.7zM149.1 238.9h37.8v1.4h-37.8zM324.6 239.3h86.3M324.6 223.9h86.3M324.6 270.8h86.3M324.6 279h86.3M345.1 270.8v16.4M366.6 270.8v16.4M383.5 270.8v16.4"/>
<circle cx="59.6" cy="216.9" r=".71"/>
<circle cx="150.5" cy="218.3" r=".68"/>
</g>
<g fill="none" stroke="#000" stroke-width=".2" stroke-dasharray="1.1 0 2.1 .7 0 1.4" stroke-linecap="butt">
<path d="M52.9 30.6h6.3M52.9 31.3v-.7M58.2 30.6v.7M59.2 22v94.6M59.2 30.6v.7M59.2 31.3h-6.3M59.9 22v98.6M59.9 30.6h6.3M59.9 31.3v-.7M61 30.6v.7M66.2 30.6v.7M66.2 31.3h-6.3"/>
<path d="M66.5 22.4h-13.9M151.7 32.7v-.7M152.8 32.7v-.7M152.8 32v.7M183.3 32.7v-.7M184.3 32h-32.6M184.3 32v.7M184.3 32.7h-32.6M185.5 23.8v95.1M52.9 58.4h6.3M52.9 59v-.6M58.2 58.4v.6"/>
<path d="M59.2 58.4v.6M59.2 59h-6.3M59.9 58.4h6.3M59.9 59v-.6M61 58.4v.6M66.2 58.4v.6M66.2 59h-6.3M152.8 59.8v.7M184.3 59.8h-32.6M184.3 59.8v.7M52.9 79.3h6.3M58.2 79.3v.7"/>
<path d="M59.2 79.3v.7M59.9 79.3h6.3M61 79.3v.7M66.2 79.3v.7M151.7 60.5v-.7M152.8 60.5v-.7M183.3 60.5v-.7M184.3 60.5h-32.6M247.2 70.2v5.6M248.2 76.9h30.6M278.8 77.6h-30.6M279.9 70.2v5.6"/>
<path d="M52.9 80v-.7M59.2 80h-6.3M59.9 80v-.7M66.2 80h-6.3M151.7 81.4v-.6M152.8 81.4v-.6M152.8 80.8v.6M183.3 81.4v-.6M184.3 80.8h-32.6M184.3 80.8v.6M184.3 81.4h-32.6M247.2 84.2v-5.6"/>
<path d="M279.9 84.2v-5.6M52.9 106.6h6.3M52.9 107.3v-.7M55.8 117.4h-3.2M58.2 106.6v.7M59.2 119.5v16.8M59.2 106.6v.7M59.2 107.3h-6.3M59.9 106.6h6.3M59.9 107.3v-.7M61 106.6v.7M66.2 106.6v.7"/>
<path d="M66.2 107.3h-6.3M66.5 117.4h-6.7M151.7 108.7v-.7M152.8 108.7v-.7M152.8 108v.7M183.3 108.7v-.7M184.3 108h-32.6M184.3 108v.7M184.3 108.7h-32.6M219.3 118.9v5.2M251.9 118.9h-32.6M59.2 136.3v40.6"/>
<path d="M59.9 123.5v12.8M59.9 136.3v40.6M219.3 126.9v5.3M219.3 132.2h32.6M219.3 124.1l1.1 1.1M220.4 125.9h30.4M220.4 125.2h30.4M220.4 125.9l-1.1 1M250.8 125.9h-30.4M250.8 125.2l1.1-1.1M251.9 132.2v-5.3M251.9 126.9l-1.1-1"/>
<path d="M251.9 124.1v-5.2M52.6 156.6h6.6M52.6 157.3h6.6M58.2 156.6v.7M59.2 156.6v.7M59.9 156.6v.7M61 156.6v.7M66.5 156.6h-6.6M66.5 157.3h-6.6M151.7 158v.7M151.7 158.7v-.7M152.7 158v.7"/>
<path d="M152.7 158.7v-.7M183.3 158.7v-.7M184.4 158v.7M184.4 158h-32.7M184.4 158.7h-32.7M59.2 176.9v40.6M59.9 176.9v40.6M52.6 197.2h6.6M52.6 197.9h6.6M58.2 197.2v.7M59.2 197.2v.7M59.9 197.2v.7"/>
<path d="M61 197.2v.7M66.5 197.2h-6.6M66.5 197.9h-6.6M151.7 198.6v.7M151.7 199.3v-.7M152.7 198.6v.7M152.7 199.3v-.7M183.3 199.3v-.7M184.4 198.6v.7M184.4 198.6h-32.7M184.4 199.3h-32.7M59.2 217.5v19.9"/>
<path d="M59.9 217.5v19.9M52.6 237.4h13.9M185.5 238.9h-35"/>
</g>
<g fill="none" stroke="#000" stroke-width=".2" stroke-dasharray=".4 3.2 0 .7 1.4 0 2.8 .7 0 1.4 1.4 0 2.8" stroke-linecap="butt">
<path d="M270.5 77.2h-14M263.5 84.2v-14M59.6 116.6v-101.5M168 105.4v-88.9M59.6 136.3v-12.8M59.6 120.6v-1.1M168 137.7v-29.8M235.6 132.5v-13.8M242.6 125.5h-14M59.6 176.9v-40.6M168 178.3v-40.5M59.6 217.5v-40.6"/>
<path d="M168 218.9v-40.5M59.6 244.4v-1.7M59.6 240.3v-22.8M168 245.9v-26.9"/>
</g>
<path d="M98 293.3h38.2" fill="none" stroke="#00f" stroke-width=".3"/>
<g font-size="6.1">
<text x="356.5" y="255.5">COLUMN</text>
<text x="359.1" y="263.3">2-C13</text>
</g>
<text font-size="4.8" x="341.5" y="218.6">MADAR GROUP JORDAN</text>
<text font-size="4.2" x="12.5" y="292.7">PDF created with pdfFactory Pro trial version www.pdffactory.com</text>
<g font-size="3.6">
<text x="346.1" y="193.2">---------</text>
<text x="347.7" y="198.6">----------</text>
<text x="345.8" y="234.2">-------------------</text>
</g>
<g font-size="3.2">
<text x="138.8" y="76.9">B</text>
<text x="196" y="76.9">B</text>
<text x="138.8" y="154.2">A</text>
<text x="196" y="154.2">A</text>
<text x="52.1" y="193.2" transform="rotate(-90 52.1 193.2)">2-C13</text>
<text x="138.8" y="194.8">A</text>
<text x="196" y="194.8">A</text>
<text x="150.1" y="216.3" transform="rotate(-90 150.1 216.3)">2-C13</text>
<text x="52.6" y="256">TOP VIEW</text>
<text x="144.1" y="254.6">FRONT VIEW</text>
<text x="72.9" y="273.5">MARK:</text>
<text x="90" y="273.5">2-C13</text>
<text x="72.4" y="278">QTY:</text>
<text x="86" y="278.1">2</text>
<text x="72.2" y="282.6">DESC.:</text>
<text x="88.1" y="282.4">IPE500-J</text>
</g>
<text font-size="3" x="348.8" y="204.5">---------</text>
<g font-size="2.8">
<text x="32.5" y="21.2">11703</text>
<text x="73.9" y="21.2">11703</text>
<text x="84.4" y="21.2">11703</text>
<text x="127" y="22.6">11703</text>
<text x="195.7" y="22.6">11703</text>
<text x="30.7" y="29" transform="rotate(-90 30.7 29)">132</text>
<text x="192.5" y="27.2">11638</text>
<text x="203.5" y="27.3" transform="rotate(-90 203.5 27.3)">65</text>
<text x="32.5" y="30.5">11571</text>
<text x="73.9" y="33.6">11526</text>
<text x="81.7" y="30.6" transform="rotate(-90 81.7 30.6)">177</text>
<text x="125.2" y="30.4" transform="rotate(-90 125.2 30.4)">132</text>
<text x="127" y="31.9">11571</text>
<text x="203.5" y="34.9" transform="rotate(-90 203.5 34.9)">130</text>
<text x="70.8" y="38.4">11456</text>
<text x="81.7" y="38.4" transform="rotate(-90 81.7 38.4)">70</text>
<text x="192.5" y="36.3">11508</text>
<text x="203.5" y="41.8" transform="rotate(-90 203.5 41.8)">90</text>
<text x="30.7" y="47.5" transform="rotate(-90 30.7 47.5)">398</text>
<text x="70.8" y="43.3">11386</text>
<text x="81.7" y="43.3" transform="rotate(-90 81.7 43.3)">70</text>
<text x="192.5" y="42.5">11418</text>
<text x="125.2" y="48.9" transform="rotate(-90 125.2 48.9)">398</text>
<text x="192.5" y="48.8">11328</text>
<text x="203.5" y="48.1" transform="rotate(-90 203.5 48.1)">90</text>
<text x="32.5" y="58.2">11173</text>
<text x="81.7" y="57" transform="rotate(-90 81.7 57)">300</text>
<text x="127" y="59.6">11173</text>
<text x="73.9" y="64.3">11086</text>
<text x="203.5" y="62.7" transform="rotate(-90 203.5 62.7)">305</text>
<text x="30.7" y="71.9" transform="rotate(-90 30.7 71.9)">300</text>
<text x="70.8" y="69.2">11016</text>
<text x="81.7" y="69.1" transform="rotate(-90 81.7 69.1)">70</text>
<text x="195.7" y="70.1">11023</text>
<text x="70.8" y="74.1">10946</text>
<text x="81.7" y="74" transform="rotate(-90 81.7 74)">70</text>
<text x="125.2" y="73.3" transform="rotate(-90 125.2 73.3)">300</text>
<text x="220.7" y="76.5" transform="rotate(-90 220.7 76.5)">65</text>
<text x="220.7" y="72.1" transform="rotate(-90 220.7 72.1)">60</text>
<text x="32.5" y="79.2">10873</text>
<text x="127" y="80.6">10873</text>
<text x="203.5" y="84" transform="rotate(-90 203.5 84)">305</text>
<text x="220.7" y="81.1" transform="rotate(-90 220.7 81.1)">65</text>
<text x="157.6" y="84.2">233</text>
<text x="220.7" y="85.4" transform="rotate(-90 220.7 85.4)">60</text>
<text x="30.7" y="96" transform="rotate(-90 30.7 96)">390</text>
<text x="92.2" y="92.8" transform="rotate(-90 92.2 92.8)">4001</text>
<text x="195.7" y="91.5">10718</text>
<text x="260.9" y="93">30</text>
<text x="125.2" y="97.4" transform="rotate(-90 125.2 97.4)">390</text>
<text x="192.5" y="97.7">10628</text>
<text x="203.5" y="97" transform="rotate(-90 203.5 97)">90</text>
<text x="263" y="97">30</text>
<text x="32.5" y="106.4">10483</text>
<text x="127" y="107.9">10483</text>
<text x="192.5" y="104">10538</text>
<text x="203.5" y="103.3" transform="rotate(-90 203.5 103.3)">90</text>
<text x="192.5" y="112.4">10418</text>
<text x="203.5" y="111.4" transform="rotate(-90 203.5 111.4)">120</text>
<text x="56.3" y="119.1">50</text>
<text x="59.7" y="123.1">50</text>
<text x="266.7" y="125.2" transform="rotate(-90 266.7 125.2)">55</text>
<text x="262.6" y="129" transform="rotate(-90 262.6 129)">55</text>
<text x="106.7" y="135.7" transform="rotate(-90 106.7 135.7)">11723</text>
<text x="115.1" y="135" transform="rotate(-90 115.1 135)">11703</text>
<text x="225.1" y="141.3">233</text>
<text x="81.7" y="160" transform="rotate(-90 81.7 160)">10946</text>
<text x="85.9" y="156.4">7702</text>
<text x="30.7" y="176.3" transform="rotate(-90 30.7 176.3)">10483</text>
<text x="125.2" y="177.7" transform="rotate(-90 125.2 177.7)">10483</text>
<text x="203.5" y="179.9" transform="rotate(-90 203.5 179.9)">10418</text>
<text x="52.1" y="183.6" transform="rotate(-90 52.1 183.6)">/ 116</text>
<text x="92.2" y="180.7" transform="rotate(-90 92.2 180.7)">3869</text>
<text x="85.9" y="197">3834</text>
<text x="150.1" y="206.7" transform="rotate(-90 150.1 206.7)">/ 116</text>
<text x="92.2" y="220.8" transform="rotate(-90 92.2 220.8)">3834</text>
<text x="81.8" y="236.4" transform="rotate(-90 81.8 236.4)">RD</text>
<text x="203.5" y="237.9" transform="rotate(-90 203.5 237.9)">RD</text>
<text x="115.1" y="241.1" transform="rotate(-90 115.1 241.1)">20</text>
<text x="55.9" y="250.5">60</text>
<text x="60.1" y="250.5">60</text>
<text x="164.4" y="249.1">60</text>
<text x="168.6" y="249.1">60</text>
<text x="9.8" y="290">06/12/2026 * 15:30:01</text>
</g>
<g font-size="2.5">
<text x="324.6" y="139.9">GENERAL NOTES:</text>
<text x="324.6" y="148.7">2. ALL DIMENSIONS ARE IN MM(UON).</text>
<text x="324.6" y="144.9">1. ALL HOLES ARE 22 mm</text>
<text x="357.8" y="144.9">DIA (UON).</text>
<text x="324.6" y="152.5">3. UNLESS OTHERWISE NOTED ALL FILLET WELD SIZE SHALL BE</text>
<text x="324.6" y="160.2">4. RD DENOTES BASE LINE = 00</text>
<text x="328.4" y="156.4">7mm FILLET CONTINUOUS(UON)</text>
<text x="325.6" y="210.3">PROJECT NAME:</text>
<text x="326" y="226.9">CONTRACTOR:</text>
<text x="326" y="244.4">DRAWING TITLE:</text>
</g>
<g font-size="2.4">
<text x="326.7" y="274.7">CHECKED BY</text>
<text x="347" y="275">A.A</text>
<text x="368.1" y="275.1">SCALE</text>
<text x="326.7" y="283.6">DATE</text>
<text x="348.1" y="283.9">A.A</text>
<text x="367.5" y="282.6">SHEET NO.</text>
</g>
<g font-size="2.3">
<text x="69.5" y="31.8" transform="rotate(-90 69.5 31.8)">206</text>
<text x="177.1" y="46.2">206</text>
<text x="252.6" y="65.9">416</text>
<text x="267.6" y="69">8- ?18</text>
<text x="214.5" y="86.3" transform="rotate(-90 214.5 86.3)">TOP VIEW</text>
<text x="270.5" y="90.3">416</text>
<text x="69.6" y="105.2">4x 392</text>
<text x="157.2" y="107.5">4x 392 BS</text>
<text x="242.3" y="102.9">FRONT VIEW</text>
<text x="243.9" y="107.8">A - A</text>
<text x="42.3" y="108.7">4x 392</text>
<text x="235.3" y="118.4">392 BS</text>
<text x="256.6" y="118.9">206</text>
<text x="255.2" y="123.6">18- ?30</text>
<text x="214.5" y="135" transform="rotate(-90 214.5 135)">TOP VIEW</text>
<text x="229.2" y="134.7">392 BS</text>
<text x="235.3" y="147.7">FRONT VIEW</text>
<text x="71.8" y="154.7">416</text>
<text x="236.9" y="152.6">B - B</text>
<text x="43.4" y="160.6">416</text>
<text x="154.3" y="157.6">416 BS</text>
<text x="71.8" y="195.7">416</text>
<text x="43.4" y="201.2">416</text>
<text x="154.3" y="198.1">416 BS</text>
<text x="177.5" y="238.4">228</text>
<text x="57.9" y="242.4">228</text>
<text x="66.6" y="241.5">4- Ø30</text>
</g>
<g font-size="2">
<text x="282.5" y="14.6">BILL OF MATERIALS</text>
<text x="311.9" y="14.4">ASSEMBLY POS.</text>
<text x="324.6" y="17.9">LENGTH</text>
<text x="334.9" y="14.4">2-C13</text>
<text x="339.5" y="17.9">Material</text>
<text x="353.1" y="14.2">No. Required</text>
<text x="357.4" y="17.9">UNIT</text>
<text x="370.9" y="14.2">2</text>
<text x="382.7" y="14.2">POS. NO.</text>
<text x="393.7" y="14.3">116</text>
<text x="282.7" y="19.1">POS. NO.</text>
<text x="294.5" y="19">QTYN.</text>
<text x="307.6" y="18.7">Profile</text>
<text x="326.5" y="20.4">(mm)</text>
<text x="395.1" y="19.6">NOTE</text>
<text x="282.9" y="25.8">116</text>
<text x="296.8" y="26">1</text>
<text x="324.7" y="25.9">11703.1</text>
<text x="337.4" y="25.9">S235JR</text>
<text x="353.3" y="25.9">88.20</text>
<text x="371.4" y="25.9">1032.2</text>
<text x="382.3" y="25.9">1032.2</text>
<text x="282.9" y="30">206</text>
<text x="282.9" y="34.3">228</text>
<text x="296.8" y="30.2">1</text>
<text x="296.8" y="34.4">1</text>
<text x="324.7" y="30.1">1360.0</text>
<text x="324.7" y="34.4">540.0</text>
<text x="337.4" y="30.1">S235JR</text>
<text x="337.4" y="34.3">S235JR</text>
<text x="353.3" y="30.1">18.79</text>
<text x="353.3" y="34.4">20.35</text>
<text x="371.4" y="30.1">18.79</text>
<text x="371.4" y="34.3">20.35</text>
<text x="382.3" y="30.2">18.79</text>
<text x="382.3" y="34.4">20.35</text>
<text x="282.9" y="38.5">392</text>
<text x="296.8" y="38.6">8</text>
<text x="324.7" y="38.6">466.0</text>
<text x="337.4" y="38.6">S235JR</text>
<text x="353.3" y="38.6">3.27</text>
<text x="371.4" y="38.6">3.27</text>
<text x="382.3" y="38.6">26.20</text>
<text x="282.6" y="47.1">Total Weight</text>
<text x="282.9" y="42.7">416</text>
<text x="296.8" y="42.9">4</text>
<text x="324.7" y="42.8">468.0</text>
<text x="337.4" y="42.8">S235JR</text>
<text x="353.3" y="42.8">5.49</text>
<text x="371.4" y="46.9">1118.1</text>
<text x="371.4" y="42.7">5.49</text>
<text x="382.3" y="42.9">21.97</text>
<text x="317.1" y="58.2">EACH</text>
<text x="317.1" y="54.1">BOLT, NUT &amp; WASHERS MATERIAL LIST</text>
<text x="328.2" y="58.2">REMARK</text>
<text x="369.7" y="57">UNIT WEIGHT</text>
<text x="373.1" y="59.1">KG/1000</text>
<text x="387.6" y="58.1">WEIGHT (KG)</text>
<text x="318.8" y="62.3">4</text>
<text x="327.9" y="62.5">M24x55 BOLTS</text>
<text x="358.6" y="62.5">A307</text>
<text x="369.9" y="62.5">291.0</text>
<text x="388.4" y="62.3">1.16</text>
<text x="318.8" y="70.3">4</text>
<text x="318.9" y="66.2">4</text>
<text x="328.1" y="66.3">M24</text>
<text x="328.3" y="70.3">M24</text>
<text x="338.2" y="66.3">NUTS</text>
<text x="338.2" y="70.3">WASHERS</text>
<text x="358.7" y="66.5">A307</text>
<text x="358.7" y="70.4">A307</text>
<text x="370" y="66.2">104.0</text>
<text x="370.1" y="70.1">32.0</text>
<text x="388.4" y="66.3">0.42</text>
<text x="388.4" y="70.2">0.13</text>
<text x="316.7" y="74.4">Total weight</text>
<text x="388.6" y="74.2">1.71</text>
<text x="397.6" y="74.2">(KG)</text>
</g>
<g font-size="1.9">
<text x="325.7" y="187.8">REV.</text>
<text x="332.8" y="187.6">DATE</text>
<text x="360.3" y="187.7">DESCRIPTION</text>
<text x="392.1" y="187.6">DRN</text>
<text x="398.8" y="187.6">CHK</text>
<text x="405.6" y="187.7">DSN</text>
<text x="9.5" y="286.8" transform="rotate(-90 9.5 286.8)">Tekla structures</text>
</g>
<g font-size="1.8">
<text x="376" y="17.9">weight (kg)</text>
<text x="355.5" y="20.7">weightkg/m</text>
<text x="373.6" y="21.7">QTY.</text>
<text x="383.5" y="21.8">TOTAL</text>
<text x="302.3" y="25.9">IPE500-J</text>
<text x="302.3" y="30.1">PL8*220</text>
<text x="302.3" y="34.3">PL20*240</text>
<text x="302.3" y="38.6">PL10*90</text>
<text x="302.3" y="42.8">PL10*150</text>
<text x="388.1" y="46.7">(kg)</text>
</g>
</svg>
